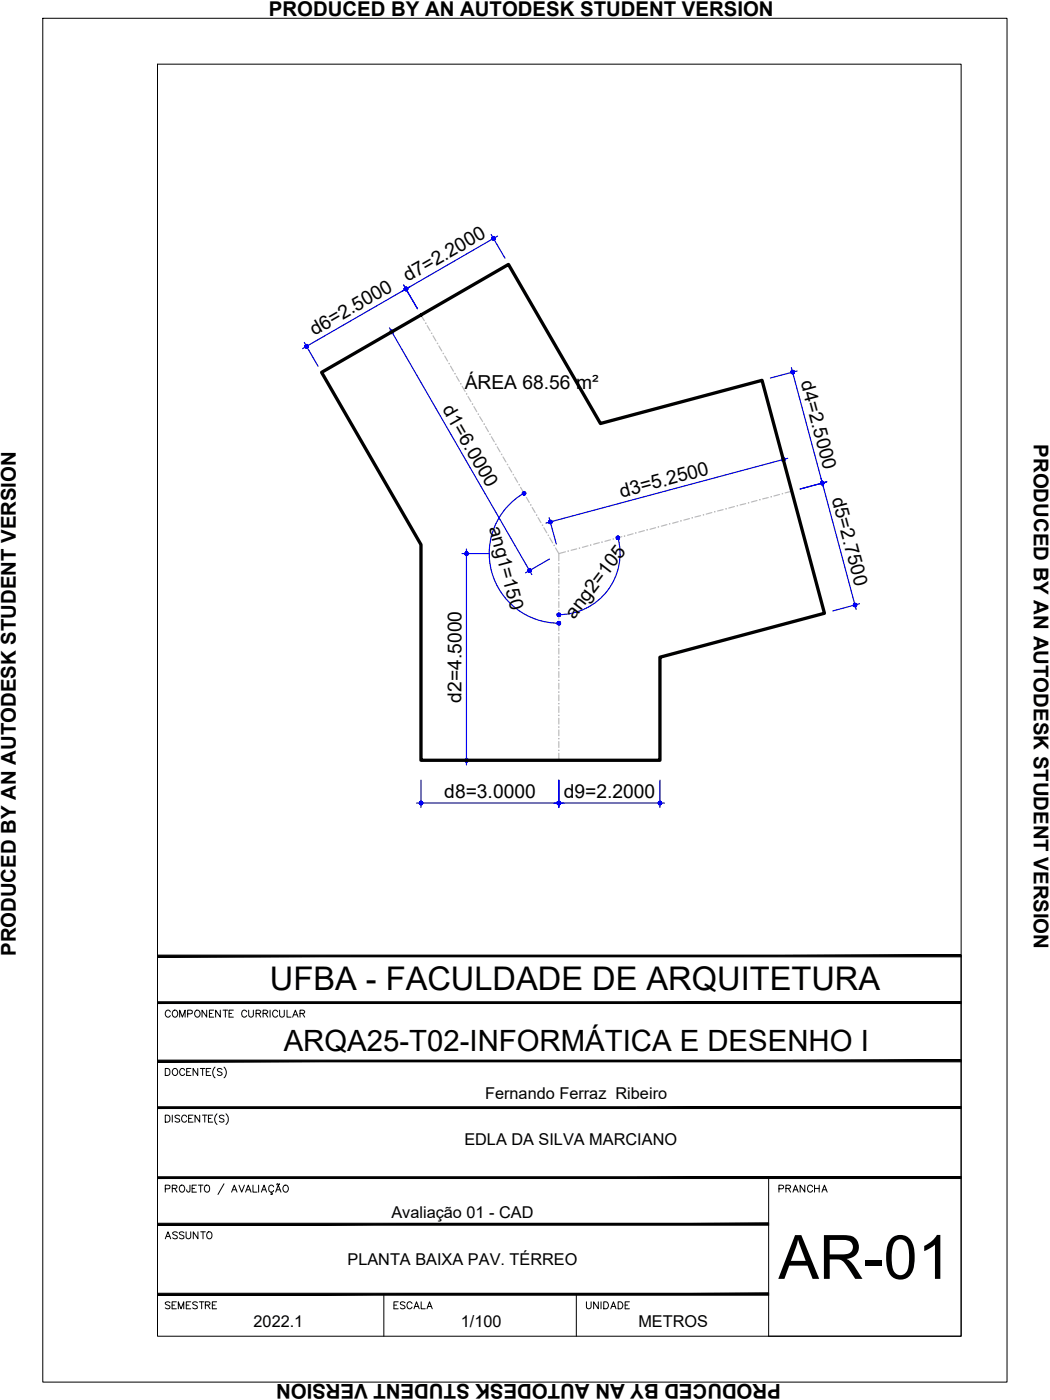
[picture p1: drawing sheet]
<svg xmlns="http://www.w3.org/2000/svg" width="229mm" height="305mm" viewBox="0 0 229 305" stroke-linecap="round" stroke-linejoin="round" font-family="sans-serif">
<!-- layer: ARQ_EIXO CINZA 04 -->
<g fill="none" stroke="#bababa" stroke-width=".25">
<path d="M91.7 68.6l.7 1.2M93 70.9l.6 1.1M94.3 73.1l.6 1.1M95.5 75.3l.7 1.1M96.8 77.5l.7 1.1M98.1 79.7l.6 1.1M99.4 81.9l.6 1.1M100.6 84.1l.7 1.1M101.9 86.3l.6 1.1M103.2 88.5l.6 1.1M104.4 90.7l.7 1.1M105.7 92.9l.6 1.1"/>
<path d="M107 95.1l.6 1.1M108.2 97.3l.7 1.1M109.5 99.5l.7 1.1M110.8 101.7l.6 1.1M112.1 103.9l.6 1.1M113.3 106.1l.7 1.1M114.6 108.3l.6 1.1M115.9 110.5l.6 1.1M117.1 112.7l.7 1.1M118.4 114.9l.6 1.1M119.7 117.1l.6 1.1M120.9 119.3l.8 1.2"/>
<path d="M125.6 119.5l-1.3 .3M128 118.8l-1.2 .4M130.5 118.2l-1.3 .3M132.9 117.5l-1.2 .4M135.4 116.8l-1.2 .4M137.8 116.2l-1.2 .3M140.3 115.5l-1.2 .4M142.7 114.9l-1.2 .3M145.2 114.2l-1.2 .4M147.7 113.6l-1.3 .3M150.1 112.9l-1.2 .3M152.5 112.3l-1.2 .3"/>
<path d="M155 111.6l-1.2 .3M157.4 111l-1.2 .3M159.9 110.3l-1.2 .3M162.3 109.6l-1.2 .3M164.8 109l-1.2 .3M167.3 108.3l-1.3 .3M169.7 107.7l-1.2 .3M172.4 106.9l-1.5 .4M121.7 123.4v1.2M121.7 125.9v1.3M121.7 128.4v1.3M121.7 131v1.2"/>
<path d="M121.7 133.5v1.3M121.7 136.1v1.2M121.7 138.6v1.3M123.1 120.1l-1.4 .4v1.6M121.7 141.1v1.3M121.7 143.7v1.2M121.7 146.2v1.3M121.7 148.8v1.2M121.7 151.3v1.3M121.7 153.8v1.3M121.7 156.4v1.2M121.7 158.9v1.3"/>
<path d="M121.7 161.5v1.2M121.7 164v1.5"/>
</g>
<g fill="#bababa" stroke="#bababa" stroke-width=".22">
<path d="M121.6 158.3h.2z"/>
<path d="M121.6 145.6h.2z"/>
<path d="M121.6 140.5h.2z"/>
<path d="M121.6 135.4h.2z"/>
<path d="M121.6 127.8h.2z"/>
<path d="M123.6 120h.2z"/>
<path d="M131 118h.1z"/>
<path d="M133.4 117.3h.2z"/>
<path d="M138.3 116h.2z"/>
<path d="M140.9 115.3v.1z"/>
<path d="M145.7 114h.2z"/>
<path d="M150.6 112.7h.2z"/>
<path d="M153.1 112.1h.1z"/>
<path d="M155.5 111.4h.2z"/>
<path d="M158 110.8h.2z"/>
<path d="M165.4 108.8h.1z"/>
<path d="M170.3 107.5h.1z"/>
<path d="M120.6 118.7h.1z"/>
<path d="M119.3 116.5h.2z"/>
<path d="M115.5 109.9h.2z"/>
<path d="M111.7 103.3h.1z"/>
<path d="M110.4 101.1h.2z"/>
<path d="M109.2 98.9h.1z"/>
<path d="M107.9 96.7h.1z"/>
<path d="M104.1 90.2h.1z"/>
<path d="M102.8 88h.2z"/>
<path d="M101.5 85.8h.2z"/>
<path d="M100.2 83.6h.2z"/>
<path d="M96.4 77h.2z"/>
<path d="M93.9 72.6h.2z"/>
<circle cx="121.7" cy="163.4" r=".07"/>
<circle cx="121.7" cy="160.8" r=".07"/>
<circle cx="121.7" cy="155.7" r=".07"/>
<circle cx="121.7" cy="153.2" r=".07"/>
<circle cx="121.7" cy="150.7" r=".07"/>
<circle cx="121.7" cy="148.1" r=".07"/>
<circle cx="121.7" cy="143" r=".07"/>
<circle cx="121.7" cy="138" r=".07"/>
<circle cx="121.7" cy="132.9" r=".07"/>
<circle cx="121.7" cy="130.3" r=".07"/>
<circle cx="121.7" cy="125.3" r=".07"/>
<circle cx="121.7" cy="122.7" r=".07"/>
<circle cx="126.2" cy="119.3" r=".07"/>
<circle cx="128.6" cy="118.6" r=".07"/>
<circle cx="136" cy="116.7" r=".07"/>
<circle cx="143.4" cy="114.7" r=".07"/>
<circle cx="148.3" cy="113.4" r=".07"/>
<circle cx="160.5" cy="110.1" r=".07"/>
<circle cx="163" cy="109.5" r=".07"/>
<circle cx="167.9" cy="108.2" r=".07"/>
<circle cx="118.1" cy="114.3" r=".07"/>
<circle cx="116.9" cy="112.1" r=".07"/>
<circle cx="114.3" cy="107.7" r=".07"/>
<circle cx="113" cy="105.5" r=".07"/>
<circle cx="106.7" cy="94.5" r=".07"/>
<circle cx="105.4" cy="92.3" r=".07"/>
<circle cx="99.1" cy="81.4" r=".07"/>
<circle cx="97.8" cy="79.2" r=".07"/>
<circle cx="95.3" cy="74.8" r=".07"/>
<circle cx="92.7" cy="70.3" r=".07"/>
</g>
<!-- layer: COTA AZUL -->
<g fill="none" stroke="#00f" stroke-width=".25">
<path d="M106.9 51.1l3 5.1M108.3 51.4l-20.8 12M66.3 74.5l3 5.3M84.8 71.4l31 53.7M87.9 62.1l3 5.1M89.3 62.4l-23.4 13.5M89.6 69.8l-5.2 3M170.3 99.1l1.5 5.8M171.5 99.8l-52.6 14.1M172.3 80.1l7 26M173.5 80.8l-5.8 1.5M101.6 119.5v47"/>
<path d="M114.1 107.4a15.2 15.2 0 0 0-7.1 17 15.2 15.2 0 0 0 14.7 11.3M119.5 112.7l1.6 5.7M134.5 117.1a13.3 13.3 0 0 1-12.8 16.7M178.8 104.2l7.6 28.5M180 104.9l-5.8 1.6M100.6 120.5h6M119.6 121.7l-5.2 3M187.1 131.4l-5.8 1.6M90.7 174.8h54M91.7 169.8v6M100.6 165.5h6M121.7 169.8v6"/>
<path d="M143.7 169.8v6"/>
</g>
<!-- layer: 0 -->
<g fill="#00f" stroke="#00f" stroke-width=".22">
<path d="M85.1 71.9l-.1 .2 .3 .2zM85 72.1l.3 .2h-.4zM84.9 72.3l.1 .1 .3-.1z"/>
<path d="M85 72.4l.1 .2 .2-.3zM85.3 72.3v.3h-.2zM85.3 72.3v.3h.2z"/>
<path d="M85.3 72.3l.2 .3 .1-.2zM85.3 72.3h.4l-.1 .1zM85.3 72.3h.4l-.1-.2z"/>
<path d="M85.5 71.9l-.2 .4 .3-.2zM85.3 71.9h.2l-.2 .4zM85.1 71.9l.2 .4v-.4z"/>
<path d="M115.3 124.2l.2 .3 .1-.1zM115.3 124.2h.4l-.1 .2zM115.3 124.2h.4l-.1-.2z"/>
<path d="M115.5 123.9l-.2 .3 .3-.2zM115.3 123.8l.2 .1-.2 .3zM115.1 123.9l.2 .3v-.4z"/>
<path d="M115.1 123.9l-.1 .1 .3 .2zM115 124l.3 .2h-.4zM114.9 124.2l.1 .2 .3-.2z"/>
<path d="M115 124.4l.1 .1 .2-.3zM115.3 124.2v.4l-.2-.1zM115.3 124.2v.4l.2-.1z"/>
<path d="M101.4 120.2l.2 .3v-.4zM101.4 120.2l.2 .3-.3-.1zM101.3 120.4l-.1 .1h.4z"/>
<path d="M101.2 120.5l.1 .2 .3-.2zM101.3 120.7l.3-.2-.2 .4zM101.6 120.5l-.2 .4h.2z"/>
<path d="M101.6 120.5v.4h.2zM101.6 120.5l.3 .2-.1 .2zM101.6 120.5l.3 .2v-.2z"/>
<path d="M101.6 120.5h.3v-.1zM101.8 120.2l.1 .2-.3 .1zM101.6 120.1v.4l.2-.3z"/>
<path d="M101.6 165.5v.4h.2zM101.6 165.5l.3 .2-.1 .2zM101.6 165.5l.3 .2v-.2z"/>
<path d="M101.6 165.5h.3v-.1zM101.8 165.2l.1 .2-.3 .1zM101.6 165.1v.4l.2-.3z"/>
<path d="M101.4 165.2l.2 .3v-.4zM101.4 165.2l.2 .3-.3-.1zM101.3 165.4l-.1 .1h.4z"/>
<path d="M101.2 165.5l.1 .2 .3-.2zM101.3 165.7l.3-.2-.2 .4zM101.6 165.5l-.2 .4h.2z"/>
<path d="M119.5 113.7v.2l.3-.3zM119.8 113.6l-.1 .4-.2-.1zM119.8 113.6l-.1 .4h.2z"/>
<path d="M119.8 113.6l.1 .4 .2-.1zM119.8 113.6l.4 .1-.1 .2zM119.8 113.6l.4 .1v-.2z"/>
<path d="M119.8 113.6l.4-.1-.1-.1zM119.9 113.3l.2 .1-.3 .2zM119.7 113.3l.1 .3 .1-.3z"/>
<path d="M119.5 113.4l.3 .2-.1-.3zM119.5 113.4l.3 .2-.3-.1zM119.5 113.5v.2l.3-.1z"/>
<path d="M170.5 100l.4-.1-.1-.1zM170.6 99.7l.2 .1-.3 .2zM170.4 99.7l.1 .3 .1-.3z"/>
<path d="M170.3 99.8l.2 .2-.1-.3zM170.3 99.8l.2 .2-.3-.1zM170.2 99.9v.3l.3-.2z"/>
<path d="M170.2 100.2l.1 .1 .2-.3zM170.5 100l-.1 .4-.1-.1zM170.5 100l-.1 .4h.2z"/>
<path d="M170.5 100l.1 .4 .2-.1zM170.5 100l.4 .2-.1 .1zM170.5 100l.4 .2v-.3z"/>
<path d="M172.3 80.7l.3 .3-.1-.4zM172.3 80.7l.3 .3-.4-.1zM172.2 80.9v.2l.4-.1z"/>
<path d="M172.2 81.1l.1 .2 .3-.3zM172.3 81.3l.3-.3-.1 .4zM172.6 81l-.1 .4h.2z"/>
<path d="M172.6 81l.1 .4 .1-.1zM172.6 81l.3 .1-.1 .2zM172.6 81l.3 .1v-.2z"/>
<path d="M172.8 80.7l-.2 .3 .3-.1zM172.7 80.6l.1 .1-.2 .3zM172.5 80.6l.1 .4 .1-.4z"/>
<path d="M179 105.2l.1 .3 .2-.1zM179 105.2h.4l-.1 .2zM179 105.2h.4v-.1z"/>
<path d="M179.3 104.9l-.3 .3 .4-.1zM179.1 104.8l.2 .1-.3 .3zM178.9 104.8l.1 .4 .1-.4z"/>
<path d="M178.8 104.9l.2 .3-.1-.4zM178.8 104.9l.2 .3-.3-.1zM178.7 105.1v.1h.3z"/>
<path d="M178.7 105.2l.1 .2 .2-.2zM178.8 105.4l.2-.2-.1 .3zM179 105.2l-.1 .3h.2z"/>
<path d="M178.8 104.9l.2 .3-.1-.4zM178.8 104.9l.2 .3-.3-.1zM178.7 105.1v.1h.3z"/>
<path d="M178.7 105.2l.1 .2 .2-.2zM178.8 105.4l.2-.2-.1 .3zM179 105.2l-.1 .3h.2z"/>
<path d="M179 105.2l.1 .3 .2-.1zM179 105.2h.4l-.1 .2zM179 105.2h.4v-.1z"/>
<path d="M179.3 104.9l-.3 .3 .4-.1zM179.1 104.8l.2 .1-.3 .3zM178.9 104.8l.1 .4 .1-.4z"/>
<path d="M186.1 131.7l.2 .4 .1-.1zM186.1 131.7l.4 .1-.1 .2zM186.1 131.7l.4 .1v-.2z"/>
<path d="M186.4 131.4l-.3 .3 .4-.1zM186.3 131.4h.1l-.3 .3zM186.1 131.4v.3l.2-.3z"/>
<path d="M185.9 131.4l.2 .3v-.3zM185.9 131.4l.2 .3-.3-.1zM185.8 131.6v.2l.3-.1z"/>
<path d="M185.8 131.8l.1 .2 .2-.3zM186.1 131.7v.4l-.2-.1zM186.1 131.7v.4h.2z"/>
<path d="M88.6 62.6l-.2 .3 .3-.2zM88.4 62.5l.2 .1-.2 .3zM88.2 62.6l.2 .3v-.4z"/>
<path d="M88.2 62.6l-.1 .1 .3 .2zM88.1 62.7l.3 .2h-.4zM88 62.9l.1 .2 .3-.2z"/>
<path d="M88.1 63.1l.1 .1 .2-.3zM88.4 62.9v.4l-.2-.1zM88.4 62.9v.4l.2-.1z"/>
<path d="M88.4 62.9l.2 .3 .1-.1zM88.4 62.9h.4l-.1 .2zM88.4 62.9h.4l-.1-.2z"/>
<path d="M66.4 75.6l.1 .1 .3-.3zM66.8 75.4v.4l-.3-.1zM66.8 75.4v.4l.1-.1z"/>
<path d="M66.8 75.4l.1 .3 .2-.1zM66.8 75.4h.3v.2zM66.8 75.4h.3v-.2z"/>
<path d="M66.9 75.1l-.1 .3 .3-.2zM66.8 75l.1 .1-.1 .3zM66.5 75.1l.3 .3v-.4z"/>
<path d="M66.5 75.1l-.1 .1 .4 .2zM66.4 75.2l.4 .2h-.4zM66.4 75.4v.2l.4-.2z"/>
<path d="M88.1 63.1l.1 .1 .2-.3zM88.4 62.9v.4l-.2-.1zM88.4 62.9v.4l.2-.1z"/>
<path d="M88.4 62.9l.2 .3 .1-.1zM88.4 62.9h.4l-.1 .2zM88.4 62.9h.4l-.1-.2z"/>
<path d="M88.6 62.6l-.2 .3 .3-.2zM88.4 62.5l.2 .1-.2 .3zM88.2 62.6l.2 .3v-.4z"/>
<path d="M88.2 62.6l-.1 .1 .3 .2zM88.1 62.7l.3 .2h-.4zM88 62.9l.1 .2 .3-.2z"/>
<path d="M107.7 51.6l-.3 .3 .4-.2zM107.4 51.5l.3 .1-.3 .3zM107.3 51.6l.1 .3v-.4z"/>
<path d="M107.3 51.6l-.2 .1 .3 .2zM107.1 51.7l.3 .2h-.3zM107.1 51.9v.2l.3-.2z"/>
<path d="M107.1 52.1l.2 .1 .1-.3zM107.4 51.9v.4l-.1-.1zM107.4 51.9v.4l.3-.1z"/>
<path d="M107.4 51.9l.3 .3 .1-.1zM107.4 51.9h.4v.2zM107.4 51.9h.4v-.2z"/>
<path d="M121.7 174.8h.3v-.2zM121.9 174.5l.1 .1-.3 .2zM121.7 174.5v.3l.2-.3z"/>
<path d="M121.5 174.5l.2 .3v-.3zM121.3 174.6l.2-.1 .2 .3zM121.3 174.6v.2h.4z"/>
<path d="M121.3 174.8v.2l.4-.2zM121.3 175l.4-.2-.2 .4zM121.7 174.8l-.2 .4h.2z"/>
<path d="M121.7 174.8v.4h.2zM121.7 174.8l.3 .2-.1 .2zM121.7 174.8l.3 .2v-.2z"/>
<path d="M91.3 174.8l.1 .2 .3-.2zM91.4 175l.3-.2-.2 .4zM91.7 174.8l-.2 .4h.2z"/>
<path d="M91.7 174.8v.4h.2zM91.7 174.8l.3 .2-.1 .2zM91.7 174.8l.3 .2v-.2z"/>
<path d="M91.7 174.8h.3v-.2zM91.9 174.5l.1 .1-.3 .2zM91.7 174.5v.3l.2-.3z"/>
<path d="M91.5 174.5l.2 .3v-.3zM91.5 174.5l.2 .3-.3-.2zM91.4 174.6l-.1 .2h.4z"/>
<path d="M143.7 174.8h.4l-.1-.2zM143.8 174.5l.2 .1-.3 .2zM143.7 174.5v.3l.1-.3z"/>
<path d="M143.5 174.5l.2 .3v-.3zM143.5 174.5l.2 .3-.4-.2zM143.3 174.6v.2h.4z"/>
<path d="M143.3 174.8v.2l.4-.2zM143.3 175l.4-.2-.2 .4zM143.7 174.8l-.2 .4h.2z"/>
<path d="M143.7 174.8v.4h.1zM143.7 174.8l.3 .2-.2 .2zM143.7 174.8l.3 .2 .1-.2z"/>
<path d="M121.3 174.8v.2l.4-.2zM121.3 175l.4-.2-.2 .4zM121.7 174.8l-.2 .4h.2z"/>
<path d="M121.7 174.8v.4h.2zM121.7 174.8l.3 .2-.1 .2zM121.7 174.8l.3 .2v-.2z"/>
<path d="M121.7 174.8h.3v-.2zM121.9 174.5l.1 .1-.3 .2zM121.7 174.5v.3l.2-.3z"/>
<path d="M121.5 174.5l.2 .3v-.3zM121.3 174.6l.2-.1 .2 .3zM121.3 174.6v.2h.4z"/>
<path d="M114.3 107.1l-.2 .3 .3-.2zM114.1 107l.2 .1-.2 .3zM113.9 107.1l.2 .3v-.4z"/>
<path d="M113.9 107.1l-.2 .1 .4 .2zM113.7 107.2l.4 .2h-.4zM113.7 107.4v.2l.4-.2z"/>
<path d="M113.7 107.6l.2 .1 .2-.3zM114.1 107.4v.4l-.2-.1zM114.1 107.4v.4l.2-.1z"/>
<path d="M114.1 107.4l.2 .3 .1-.1zM114.1 107.4h.4l-.1 .2zM114.1 107.4h.4l-.1-.2z"/>
<path d="M121.7 135.7h.3v-.2zM121.9 135.3l.1 .2-.3 .2zM121.7 135.3v.4l.2-.4z"/>
<path d="M121.5 135.3l.2 .4v-.4zM121.5 135.3l.2 .4-.4-.2zM121.3 135.5v.2h.4z"/>
<path d="M121.3 135.7v.2l.4-.2zM121.3 135.9l.4-.2-.2 .3zM121.7 135.7l-.2 .3 .2 .1z"/>
<path d="M121.7 135.7v.4l.2-.1zM121.7 135.7l.3 .2-.1 .1zM121.7 135.7l.3 .2v-.2z"/>
<path d="M121.3 133.8v.2l.4-.2zM121.3 134l.4-.2-.2 .4zM121.7 133.8l-.2 .4h.2z"/>
<path d="M121.7 133.8v.4h.2zM121.7 133.8l.3 .2-.1 .2zM121.7 133.8l.3 .2v-.2z"/>
<path d="M121.7 133.8h.3v-.2zM121.9 133.5l.1 .1-.3 .2zM121.7 133.5v.3l.2-.3z"/>
<path d="M121.5 133.5l.2 .3v-.3zM121.3 133.6l.2-.1 .2 .3zM121.3 133.6v.2h.4z"/>
<path d="M134.2 116.8l.3 .3-.1-.4zM134.2 116.8l.3 .3-.3-.1zM134.2 117v.2l.3-.1z"/>
<path d="M134.2 117.2v.1l.3-.2zM134.2 117.3l.3-.2-.1 .3zM134.5 117.1l-.1 .3h.2z"/>
<path d="M134.5 117.1l.1 .3 .2-.1zM134.5 117.1l.4 .1-.1 .1zM134.5 117.1l.4 .1v-.2z"/>
<path d="M134.8 116.8l-.3 .3 .4-.1zM134.6 116.7l.2 .1-.3 .3zM134.4 116.7l.1 .4 .1-.4z"/>
</g>
<path d="M70 81.1l40.7-23.5 20 34.6 35.2-9.4 13.6 50.7-35.8 9.6v22.4h-52v-46.9z" fill="none" stroke="#000" stroke-width=".72"/>
<!-- layer: MRG_EXTERNA -->
<path d="M9.3 4h209.9v296.9h-209.9z" fill="none" stroke="#000" stroke-width=".22"/>
<!-- layer: MRG_INTERNA -->
<path d="M34.3 14h175v276.9h-175z" fill="none" stroke="#000" stroke-width=".22"/>
<!-- layer: SIMB_01 -->
<g fill="#000" stroke="#000" stroke-width=".22">
<path d="M34.3 218.1v.4l175-.4zM34.3 218.5l175-.4v.4z"/>
<path d="M34.3 207.9v.4l175-.4zM34.3 208.3l175-.4v.4z"/>
<path d="M34.3 230.8v.4l175-.4zM34.3 231.2l175-.4v.4z"/>
<path d="M34.3 256.2v.4l175-.4zM34.3 256.6l175-.4v.4z"/>
<path d="M34.3 241v.3l175-.3zM34.3 241.3l175-.3v.3z"/>
<path d="M34.3 266.3v.4l133-.4zM34.3 266.7l133-.4v.4z"/>
<path d="M34.3 282h133v-.4zM34.3 281.6h133l-133 .4z"/>
</g>
<g fill="none" stroke="#000" stroke-width=".22">
<path d="M45 219.9v1.5l-1-1.5v1.5M46.5 219.9h-.9v1.5h.9M48 219.9v1.5l-1.1-1.5v1.5M48.6 219.9h1M49.1 219.9v1.5M50.8 219.9h-.9v1.5h.9M54.1 219.9v1.1l.5 .4h.3l.3-.4v-1.1M58.8 219.9v1.5M60.9 219.9v1.1l.4 .4 .5-.2 .1-1.3M62.5 219.9v1.5h.9M209.3 208.1v82.8h-42v-34.5M36 232.6h.5a.82 .82 0 0 1 .5 .8 .82 .82 0 0 1-.5 .7h-.5z"/>
<path d="M37.1 220.3a.56 .56 0 0 0-.7-.4 .56 .56 0 0 0-.4 .6 .63 .63 0 0 0 .2 .8 .63 .63 0 0 0 .9-.2M37.7 220.1a.72 .72 0 0 1 1 .2 .72 .72 0 0 1-.3 1.1 .72 .72 0 0 1-.9-.4 .72 .72 0 0 1 .2-.9zM37.7 232.8a.72 .72 0 0 1 1 .2 .72 .72 0 0 1-.3 1.1 .72 .72 0 0 1-.9-.4 .72 .72 0 0 1 .2-.9zM39.1 221.4v-1.5l.6 1.5 .6-1.5v1.5M40.2 233a.56 .56 0 0 0-.6-.4 .56 .56 0 0 0-.5 .6 .63 .63 0 0 0 .3 .8 .63 .63 0 0 0 .8-.2M40.6 233.3h.6M40.9 220.7l.9-.1v-.5l-.3-.2h-.6v1.5M41.6 232.6h-1v1.5h1M42.7 220a.71 .71 0 0 1 .9 .7 .71 .71 0 0 1-.9 .7l-.3-.5v-.4zM43.1 232.6v1.5l-1.1-1.5v1.5M43.6 232.6h1M44.1 232.6v1.5"/>
<path d="M44.9 233.3h.6M45.6 220.6h.5M45.9 232.6h-1v1.5h1M46.8 232.3a1.57 1.57 0 0 0 0 2.4M48.3 232.8l-.3-.2-.7 .2 .2 .4 .5 .2 .3 .3v.2l-.3 .2-.7-.2M48.8 232.3a1.57 1.57 0 0 1 0 2.4M49.9 220.6h.5M53.7 220.3a.56 .56 0 0 0-.6-.4 .56 .56 0 0 0-.5 .6 .63 .63 0 0 0 .3 .8 .63 .63 0 0 0 .8-.2M55.8 220.6h.8l.2-.4-.4-.3h-.6v1.5M56.3 220.6l.5 .8M57.3 220.6h.8l.2-.4-.4-.3h-.6v1.5M57.8 220.6l.5 .8"/>
<path d="M60.5 220.3a.56 .56 0 0 0-.7-.4 .56 .56 0 0 0-.4 .6 .63 .63 0 0 0 .2 .8 .63 .63 0 0 0 .9-.2M63.7 221.4l.6-1.5 .6 1.5M63.9 220.9h.7M65.3 220.6h.9l.1-.4-.3-.3h-.7v1.5M65.8 220.6l.5 .8M36 242.8h.5a.82 .82 0 0 1 .5 .7 .82 .82 0 0 1-.5 .8h-.5zM36 258.8l.9-.1 .1-.6-1-.1v1.5M37.5 258.7l1-.1v-.5l-1-.1v1.5M37.5 242.8v1.5M38 258.7l.5 .8M39.1 243l-.3-.2-.7 .2 .2 .4 .7 .3 .1 .2v.2l-.3 .2-.7-.2M39.2 258.2a.72 .72 0 0 1 1 .2 .72 .72 0 0 1-.3 1.1 .72 .72 0 0 1-.9-.4 .72 .72 0 0 1 .2-.9z"/>
<path d="M40.6 243.2a.56 .56 0 0 0-.6-.4 .56 .56 0 0 0-.5 .6 .63 .63 0 0 0 .3 .8 .63 .63 0 0 0 .8-.2M41.1 243.5h.6M41.4 258l-.1 1.4-.4 .1-.2-.1-.1-.4M41.8 258.7h.6M42 242.8h-.9v1.5h.9M42.8 258h-1v1.5h1M43.2 258h1M43.5 242.8v1.5l-1-1.5v1.5M43.7 258v1.5M44.1 242.8h1M44.6 242.8v1.5M44.6 258.2a.63 .63 0 0 1 .8-.1 .63 .63 0 0 1 .2 .9 .57 .57 0 0 1-.5 .6 .57 .57 0 0 1-.6-.6z"/>
<path d="M45.4 243.5h.5M46.3 242.8h-.9v1.5h.9M47.2 242.5a1.57 1.57 0 0 0 0 2.3M48.8 243l-.4-.2-.6 .2 .1 .4 .7 .3 .2 .2v.2l-.4 .2-.6-.2M48.8 257.7l-1.3 2.4M49.2 242.5a1.57 1.57 0 0 1 0 2.3M50.4 259.5l.6-1.5 .6 1.5M50.7 259h.7M52 258l.6 1.5 .6-1.5M53.5 259.5l.6-1.5 .6 1.5M53.7 259h.7M55.1 258v1.5h.9"/>
<path d="M56.3 258v1.5M56.9 259.5l.6-1.5 .5 1.5M57.1 259h.7M59.1 259.5v.3l.2 .2h-.4M59.6 258.4a.6 .6 0 0 0-.9-.3 .6 .6 0 0 0-.2 .9 .54 .54 0 0 0 .4 .5 .54 .54 0 0 0 .7-.3M60 259.5l.6-1.5 .6 1.5M60.2 259h.8M60.3 257.8l-.1 .1M60.3 257.8h.2M60.5 257.8l.1 .1M60.6 257.9h.2M60.9 257.7l-.1 .2"/>
<path d="M61.8 258.2a.72 .72 0 0 1 1 .2 .72 .72 0 0 1-.3 1.1 .72 .72 0 0 1-.9-.4 .72 .72 0 0 1 .2-.9zM83.6 281.8v9.1M125.5 281.8v9.1"/>
</g>
<text font-size="13.3" x="169.5" y="278.4">AR-01</text>
<text font-size="7.1" x="58.8" y="215.6">UFBA - FACULDADE DE ARQUITETURA</text>
<text font-size="6.4" x="61.8" y="228.9">ARQA25-T02-INFORMÁTICA E DESENHO I</text>
<g font-size="4.4">
<text x="58.5" y="3.6">PRODUCED BY AN AUTODESK STUDENT VERSION</text>
<text x="225.1" y="96.7" transform="rotate(90 225.1 96.7)">PRODUCED BY AN AUTODESK STUDENT VERSION</text>
<text x="3.5" y="208.2" transform="rotate(-90 3.5 208.2)">PRODUCED BY AN AUTODESK STUDENT VERSION</text>
<text x="168.3" y="260.7">PRANCHA</text>
<text x="34.9" y="270.9">ASSUNTO</text>
<text x="34.9" y="286.1">SEMESTRE</text>
<text x="84.7" y="286.1">ESCALA</text>
<text x="126.3" y="286.1">UNIDADE</text>
<text x="170" y="301.3" transform="rotate(-180 170 301.3)">PRODUCED BY AN AUTODESK STUDENT VERSION</text>
</g>
<g font-size="4.2">
<text x="88.8" y="61.5" transform="rotate(-30 88.8 61.5)">d7=2.2000</text>
<text x="68.5" y="73.2" transform="rotate(-30 68.5 73.2)">d6=2.5000</text>
<text x="174.2" y="83.2" transform="rotate(75 174.2 83.2)">d4=2.5000</text>
<text x="96.2" y="89.1" transform="rotate(60 96.2 89.1)">d1=6.0000</text>
<text x="101.2" y="84.7">ÁREA 68.56 m²</text>
<text x="135.3" y="108.4" transform="rotate(-15 135.3 108.4)">d3=5.2500</text>
<text x="181.1" y="108.6" transform="rotate(75 181.1 108.6)">d5=2.7500</text>
<text x="106.4" y="114.9" transform="rotate(75 106.4 114.9)">ang1=150</text>
<text x="125" y="134.9" transform="rotate(-53 125 134.9)">ang2=105</text>
<text x="100.5" y="153" transform="rotate(-90 100.5 153)">d2=4.5000</text>
<text x="96.7" y="173.8">d8=3.0000</text>
<text x="122.7" y="173.8">d9=2.2000</text>
</g>
<g font-size="3.5">
<text x="105.6" y="239.3">Fernando Ferraz Ribeiro</text>
<text x="101.1" y="249.3">EDLA DA SILVA MARCIANO</text>
<text x="85.2" y="265.2">Avaliação 01 - CAD</text>
<text x="75.6" y="275.4">PLANTA BAIXA PAV. TÉRREO</text>
<text x="55.2" y="289">2022.1</text>
<text x="100.3" y="289">1/100</text>
<text x="139" y="289">METROS</text>
</g>
</svg>
